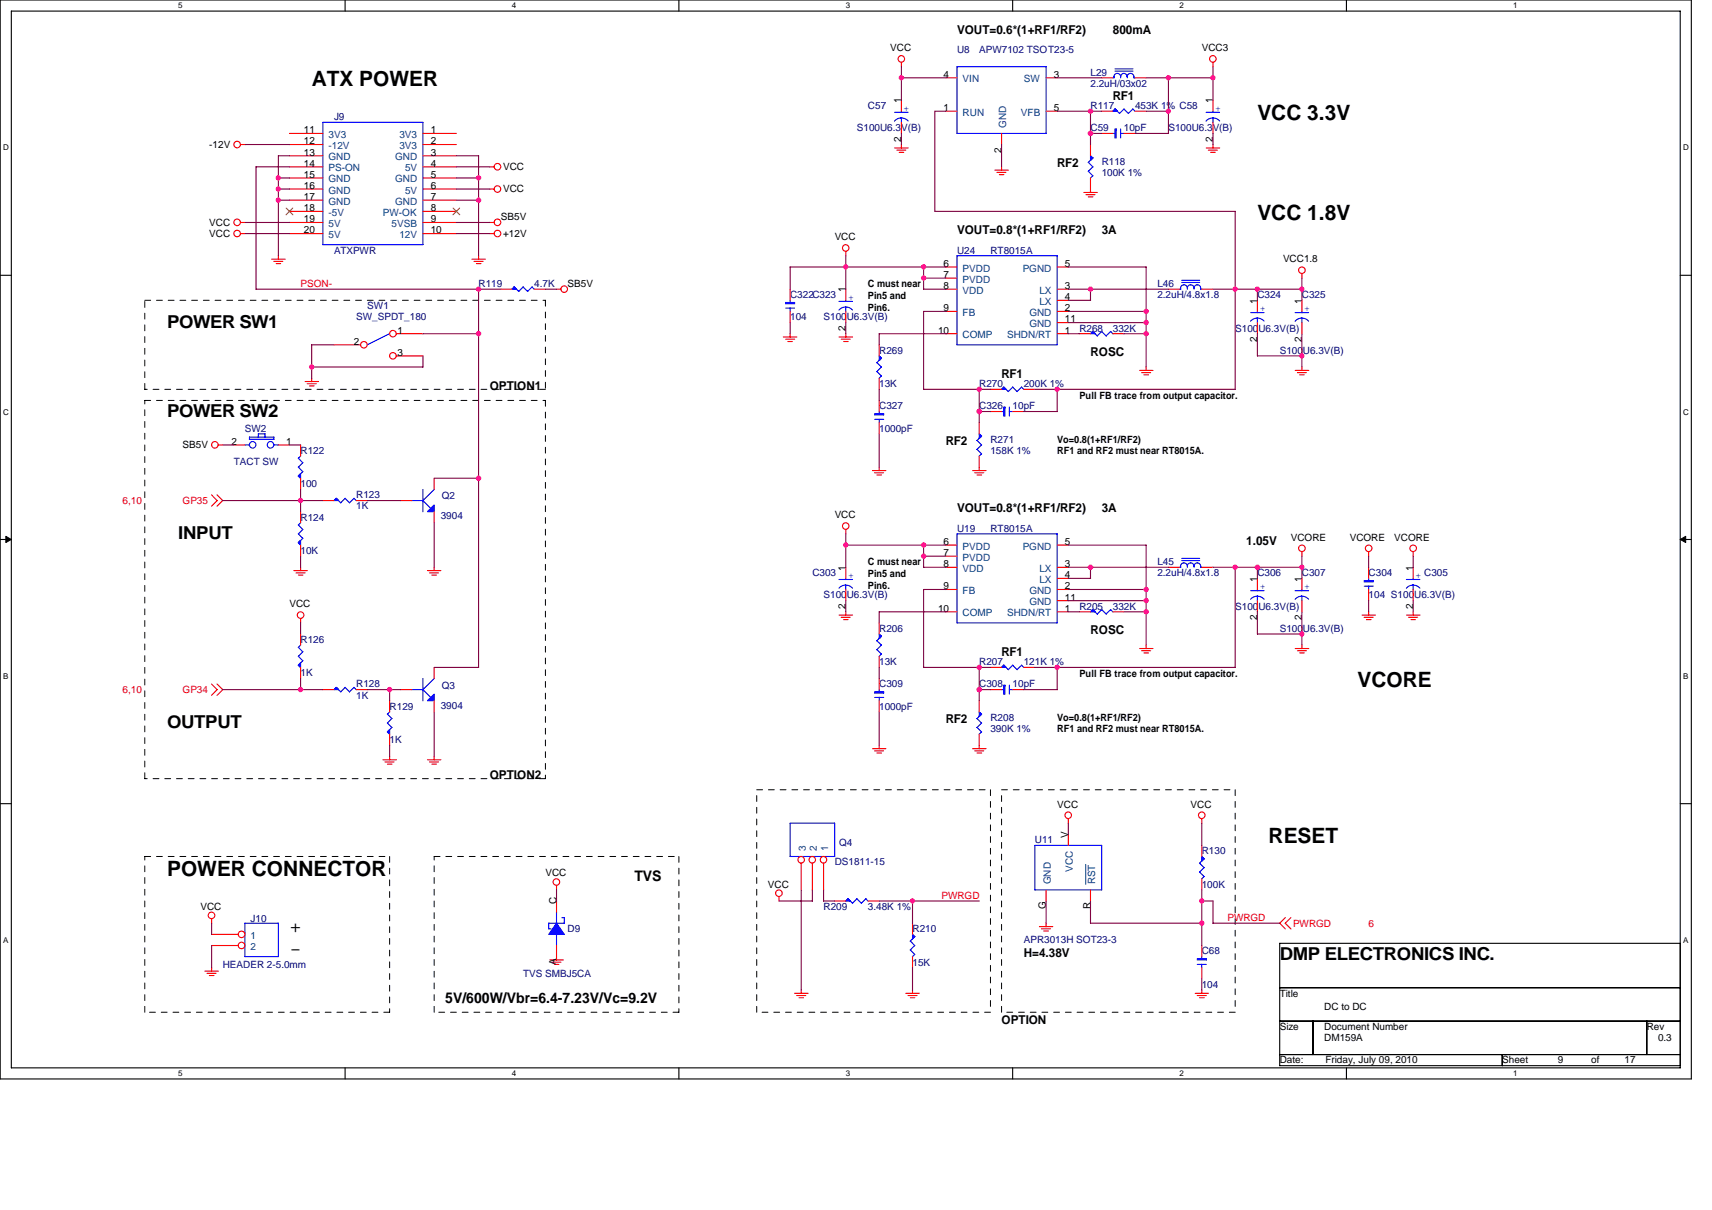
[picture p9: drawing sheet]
<svg xmlns="http://www.w3.org/2000/svg" width="297mm" height="210mm" viewBox="0 0 297 210" stroke-linecap="round" stroke-linejoin="round" font-family="sans-serif">
<path d="M0 0h293.5v187.2h-293.5zM2 1.9h289.5v183.4h-289.5z" fill="none" stroke="#000" stroke-width=".19"/>
<g fill="#fff">
<path d="M30.9 .2h.8v1.6h-.8z"/>
<path d="M30.9 185.5h.8v1.6h-.8z"/>
</g>
<path d="M59.9 0v1.9M59.9 185.3v1.9" fill="none" stroke="#000" stroke-width=".19"/>
<g fill="#fff">
<path d="M88.8 .2h.8v1.6h-.8z"/>
<path d="M88.8 185.5h.8v1.6h-.8z"/>
</g>
<path d="M117.8 0v1.9M117.8 185.3v1.9" fill="none" stroke="#000" stroke-width=".19"/>
<g fill="#fff">
<path d="M146.7 .2h.8v1.6h-.8z"/>
<path d="M146.7 185.5h.8v1.6h-.8z"/>
</g>
<path d="M175.7 0v1.9M175.7 185.3v1.9" fill="none" stroke="#000" stroke-width=".19"/>
<g fill="#fff">
<path d="M204.7 .2h.7v1.6h-.7z"/>
<path d="M204.7 185.5h.7v1.6h-.7z"/>
</g>
<path d="M233.6 0v1.9M233.6 185.3v1.9" fill="none" stroke="#000" stroke-width=".19"/>
<g fill="#fff">
<path d="M262.6 .2h.7v1.6h-.7z"/>
<path d="M262.6 185.5h.7v1.6h-.7z"/>
<path d="M.5 24.8h1v1.6h-1z"/>
<path d="M292 24.8h1v1.6h-1z"/>
<path d="M.5 70.7h1v1.5h-1z"/>
<path d="M292 70.7h1v1.5h-1z"/>
</g>
<path d="M0 47.8h2M291.5 47.8h2" fill="none" stroke="#000" stroke-width=".19"/>
<g fill="#fff">
<path d="M.5 116.5h.9v1.6h-.9z"/>
<path d="M292 116.5h.9v1.6h-.9z"/>
</g>
<path d="M0 93.6h2M291.5 93.6h2" fill="none" stroke="#000" stroke-width=".19"/>
<path d="M1 93.1l1 .5-1 .5zM291.5 93.6l1-.5v1z" fill="#000" stroke="#000" stroke-width=".17"/>
<g fill="#fff">
<path d="M.5 162.4h.9v1.5h-.9z"/>
<path d="M292 162.4h.9v1.5h-.9z"/>
</g>
<path d="M0 139.5h2M291.5 139.5h2M222 163.7h69.5v21.2h-69.5zM222 171.4h69.5M222 177.2h69.5M227.8 177.2v5.8M285.7 177.2v5.8M222 183h69.5M260.6 183v1.9" fill="none" stroke="#000" stroke-width=".19"/>
<g fill="none" stroke="#000" stroke-width=".17" stroke-dasharray="1 1 1 1 1 1 1 1">
<path d="M25.1 52.1h69.5M94.6 52.1v15.5M25.1 67.6v-15.5M25.1 69.5h69.5M94.6 67.6h-69.5M94.6 69.5v65.6M25.1 135.1v-65.6M94.6 135.1h-69.5M131.3 137.1h40.5M171.8 137.1v38.6M173.8 137.1h40.5M214.3 137.1v38.6"/>
<path d="M25.1 148.6h42.5M67.6 148.6v27.1M75.3 148.6h42.5M117.8 148.6v27.1M25.1 175.7v-27.1M67.6 175.7h-42.5M75.3 175.7v-27.1M117.8 175.7h-42.5M131.3 175.7v-38.6M171.8 175.7h-40.5M173.8 175.7v-38.6M214.3 175.7h-40.5"/>
</g>
<g fill="none" stroke="#f00" stroke-width=".19">
<path d="M156.4 10.8v.8M156.4 17.4v1.9M164.1 13.5h1.9M164.1 19.3h1.9M181.5 13.5h1.9M181.5 19.3h1.9M191.2 13.5h1.9M191.2 19.3h1.9M196.9 13.5h2M196.9 19.3h2M210.5 10.8v.8M210.5 17.4v1.9"/>
<path d="M41.7 38.6h.8M41.7 25.1h.8M50.2 29h5.8M50.2 32.8h5.8M50.2 38.6h5.8M50.2 25.1h5.8M50.2 23.2h5.8M50.2 27h5.8M50.2 30.9h5.8M50.2 34.7h5.8M50.2 36.7h5.8M73.4 29h5.8"/>
<path d="M73.4 32.8h5.8M73.4 38.6h5.8M73.4 25.1h5.8M73.4 23.2h5.8M73.4 27h5.8M73.4 30.9h5.8M73.4 34.7h5.8M73.4 36.7h5.8M85 29h.7M85 32.8h.7M85 38.6h.7M155.2 25.7h2.4"/>
<path d="M155.6 26.1h1.6M156 26.4h.8M156.4 21.2v2M156.4 25.1v.6M172.6 29.5h2.4M173 29.9h1.5M173.4 30.3h.8M173.8 23.2v1.9M173.8 29v.5M188.1 33.4h2.3M188.4 33.8h1.6M188.8 34.2h.8"/>
<path d="M189.2 25.1v1.9M189.2 30.9v2.5M191.2 23.2h1.9M195 23.2h1.9M209.3 25.7h2.3M209.7 26.1h1.5M210.1 26.4h.8M210.5 21.2v2M210.5 25.1v.6M41.7 40.5h.8M47.1 45h2.4M47.5 45.4h1.6"/>
<path d="M47.9 45.7h.8M48.3 44.4v.6M50.2 40.5h5.8M58 59.8h4.6M68.8 57.9h4.6M73.4 40.5h5.8M81.9 45h2.3M82.3 45.4h1.5M82.7 45.7h.8M83 44.4v.6M85 40.5h.7M86.9 50.2h1.9"/>
<path d="M92.7 50.2h1.9M96.5 50.2h.8M135.9 58.5h2.4M136.3 58.9h1.6M136.7 59.3h.8M137.1 50.2v1.9M137.1 54v2M137.1 57.9v.6M145.6 58.5h2.3M146 58.9h1.5M146.4 59.3h.7M146.7 43.6v.8"/>
<path d="M146.7 50.2v1.9M146.7 54v2M146.7 57.9v.6M152.5 59.8v2M164.1 50.2h1.9M164.1 57.9h1.9M164.1 46.3h1.9M164.1 54h1.9M164.1 48.3h1.9M183.4 50.2h2M183.4 57.9h2M183.4 46.3h2"/>
<path d="M183.4 54h2M183.4 52.1h2M183.4 56h2M187.3 57.9h1.9M193.1 57.9h1.9M202.7 50.2h2M208.5 50.2h2M218.2 52.1v1.9M218.2 56v1.9M225.9 47.5v.8M225.9 52.1v1.9M225.9 56v1.9"/>
<path d="M37.9 77.2h.8M40.6 77.2h1.9M48.3 77.2h1.9M52.2 77.2v1.9M52.9 66.2h2.4M53.3 66.6h1.6M53.7 67h.8M54.1 65.6v.6M68.8 61.8h4.6M152.5 65.6v2M152.5 69.5v1.9M152.5 73.3v2"/>
<path d="M169.9 73.3v2M169.9 79.1v2.6M171.8 71.4h2M171.8 67.6h2M175.7 71.4h1.9M177.6 67.6h2M197.7 64.3h2.3M198.1 64.7h1.5M198.5 65h.8M198.9 63.7v.6M224.7 64.3h2.4M225.1 64.7h1.6"/>
<path d="M225.5 65h.8M225.9 63.7v.6M36.7 85.9l1 1-1 .9M37.7 85.9l.9 1-.9 .9M51 99h2.3M51.4 99.4h1.5M51.8 99.8h.8M52.2 83v1.9M52.2 88.8v1.9M52.2 94.6v1.9M52.2 98.4v.6M56 86.9h2"/>
<path d="M61.8 86.9h1.9M69.5 86.9h2M74.2 99h2.3M74.5 99.4h1.6M74.9 99.8h.8M75.3 83v1.9M75.3 88.8v1.9M75.3 98.4v.6M146.7 91.9v.8M146.7 98.4v2M151.4 81.7h2.3M151.7 82h1.6"/>
<path d="M152.1 82.4h.8M152.5 81.1v.6M164.1 94.6h1.9M164.1 98.4h1.9M164.1 96.5h1.9M168.8 81.7h2.3M169.1 82h1.6M169.5 82.4h.8M183.4 94.6h2M183.4 98.4h2M202.7 98.4h2M208.5 98.4h2"/>
<path d="M225.9 95.7v.8M237.5 95.7v.8M237.5 98.4v2M245.2 95.7v.8M245.2 98.4v2M36.7 118.7l1 1-1 1M37.7 118.7l.9 1-.9 1M52.2 107.3v.8M52.2 110v2M52.2 115.8v2M56 119.7h2M61.8 119.7h1.9"/>
<path d="M69.5 119.7h2M75.3 115.8v2M145.6 106.7h2.3M146 107.1h1.5M146.4 107.5h.7M146.7 102.3v1.9M146.7 106.2v.6M152.5 108.1v1.9M152.5 113.9v1.9M152.5 117.8v1.9M164.1 106.2h1.9M164.1 102.3h1.9"/>
<path d="M171.8 119.7h2M171.8 115.8h2M175.7 119.7h1.9M177.6 115.8h2M183.4 106.2h2M183.4 102.3h2M183.4 100.4h2M183.4 104.2h2M187.3 106.2h1.9M193.1 106.2h1.9M197.7 112.5h2.3M198.1 112.9h1.5"/>
<path d="M198.5 113.3h.8M198.9 112v.6M218.2 100.4v1.9M218.2 104.2v2M224.7 112.5h2.4M225.1 112.9h1.6M225.5 113.3h.8M225.9 100.4v1.9M225.9 104.2v2M225.9 112v.6M236.3 106.7h2.4M236.7 107.1h1.5"/>
<path d="M237.1 107.5h.8M237.5 102.3v1.9M237.5 106.2v.6M244 106.7h2.4M244.4 107.1h1.6M244.8 107.5h.8M245.2 102.3v1.9M245.2 106.2v.6M66.4 131.8h2.4M66.8 132.2h1.6M67.2 132.6h.8M67.6 121.6v1.9"/>
<path d="M67.6 127.4v1.9M67.6 131.3v.6M74.2 131.8h2.3M74.5 132.2h1.6M74.9 132.6h.8M75.3 121.6v1.9M75.3 131.3v.6M151.4 129.9h2.3M151.7 130.3h1.6M152.1 130.7h.8M152.5 121.6v1.9M152.5 129.3v.6"/>
<path d="M168.8 129.9h2.3M169.1 130.3h1.6M169.5 130.7h.8M169.9 121.6v1.9M169.9 127.4v2.5M36.7 159.4v.8M96.6 153.6v.9M96.6 156.4v1.9M135.2 155.6v.8M139 149.8v4.6M140.9 149.8v4.6M142.9 149.8v4.6"/>
<path d="M144.8 156.4h1.9M150.6 156.4h1.9M181.5 154.4v2M185.4 142.1v.8M185.4 144.8v1.9M189.2 154.4v2M208.5 142.1v.8M208.5 146.7v1.9M208.5 152.5v1.9M223 159.2l-1 1 1 1M224 159.2l-1 1 1 1M35.6 168.5h2.3"/>
<path d="M35.9 168.9h1.6M36.3 169.3h.8M36.7 167.9v.7M36.7 162.2h4.6M36.7 164.1h4.6M95.4 166.6h2.3M95.8 167h1.5M96.2 167.4h.8M96.6 164.1v2.5M137.9 172.4h2.3M138.2 172.8h1.6M138.6 173.1h.8"/>
<path d="M139 171.8v.6M157.2 172.4h2.3M157.5 172.8h1.6M157.9 173.1h.8M158.3 160.2v2M158.3 166v1.9M158.3 171.8v.6M180.3 160.8h2.4M180.7 161.2h1.6M181.1 161.6h.8M181.5 160.2v.6M207.4 172.4h2.3"/>
<path d="M207.7 172.8h1.6M208.1 173.1h.8M208.5 164.1v1.9M208.5 167.9v2M208.5 171.8v.6"/>
<circle cx="156.4" cy="10.2" r=".57"/>
<circle cx="210.4" cy="10.2" r=".57"/>
<circle cx="41.1" cy="25.1" r=".57"/>
<circle cx="41.1" cy="38.6" r=".57"/>
<circle cx="86.3" cy="32.8" r=".57"/>
<circle cx="86.3" cy="28.9" r=".57"/>
<circle cx="86.3" cy="38.6" r=".57"/>
<circle cx="41.1" cy="40.5" r=".57"/>
<circle cx="63.1" cy="59.8" r=".57"/>
<circle cx="68.2" cy="57.9" r=".57"/>
<circle cx="86.3" cy="40.5" r=".57"/>
<circle cx="97.9" cy="50.2" r=".57"/>
<circle cx="146.7" cy="43" r=".57"/>
<circle cx="225.9" cy="46.9" r=".57"/>
<circle cx="37.3" cy="77.2" r=".57"/>
<circle cx="68.2" cy="61.8" r=".57"/>
<circle cx="146.7" cy="91.3" r=".57"/>
<circle cx="225.9" cy="95.2" r=".57"/>
<circle cx="237.5" cy="95.2" r=".57"/>
<circle cx="245.2" cy="95.2" r=".57"/>
<circle cx="52.2" cy="106.7" r=".57"/>
<circle cx="36.7" cy="158.9" r=".57"/>
<circle cx="96.5" cy="153.1" r=".57"/>
<circle cx="135.1" cy="155" r=".57"/>
<circle cx="139" cy="149.2" r=".57"/>
<circle cx="140.9" cy="149.2" r=".57"/>
<circle cx="142.9" cy="149.2" r=".57"/>
<circle cx="185.3" cy="141.5" r=".57"/>
<circle cx="208.5" cy="141.5" r=".57"/>
<circle cx="41.9" cy="164.1" r=".57"/>
<circle cx="41.9" cy="162.1" r=".57"/>
</g>
<g fill="none" stroke="#00f" stroke-width=".19">
<path d="M155.2 19.5h2.4M156.4 19.3v.2M166 11.6h15.5v11.6h-15.5zM193.5 12.3h3.1M193.5 12h3.1M193.5 18.9l.8 .8M193.5 18.9l-.4 .4M194.2 19.7l.8-.8 .8 .8M194.4 13.3v.2M195.6 13.3a.57 .57 0 0 0-.6-.6 .57 .57 0 0 0-.6 .6 .59 .59 0 0 0-.7-.5 .59 .59 0 0 0-.4 .7h-.2M195.6 13.3a.58 .58 0 0 1 .6-.6 .58 .58 0 0 1 .5 .6M195.6 13.3v.2"/>
<path d="M196.6 18.9l.4 .4M196.6 18.9l-.8 .8M196.7 13.5h.3M196.7 13.3v.2M209.3 19.5h2.3M210.5 19.3v.2M56 21.2h17.4v21.3h-17.4zM156.4 20.5v.8M157.6 21a1.55 1.55 0 0 0-1.2-.5 1.54 1.54 0 0 0-1.2 .5M188.8 29.7l.8 .8M189.2 27l.4 .4M189.6 27.4l-.8 .8 .8 .8"/>
<path d="M189.6 29l-.8 .7M189.6 30.5l-.4 .4M193.1 23.2h.4M194.4 23.2h.6M194.4 22.4v1.5M210.5 20.5v.8M211.6 21a1.55 1.55 0 0 0-1.2-.5 1.54 1.54 0 0 0-1.1 .5M67.6 57.9l-3.9 1.9M90.8 49.8l.8 .8M90.8 49.8l-.8 .8-.8-.8-.4 .4M92.7 50.2l-.4-.4-.8 .8M136.3 53.5h1.6"/>
<path d="M137.1 52.1v.4M137.1 53.4v.6M145.6 52.3h2.3M146.7 53.3a1.46 1.46 0 0 0-1.1 .5M146.7 53.3a1.54 1.54 0 0 1 1.2 .5M146.7 52.1v.2M146.7 53.3v.8M166 44.4h17.4v15.4h-17.4zM189.6 57.5l.8 .8 .8-.8 .7 .8M189.6 57.5l-.4 .4M192.7 57.5l.4 .4M192.7 57.5l-.8 .8"/>
<path d="M205 49h3.1M205 48.6h3.1M206 50v.2M207.2 50a.58 .58 0 0 0-.6-.6 .58 .58 0 0 0-.6 .6 .59 .59 0 0 0-.7-.6 .59 .59 0 0 0-.5 .8h-.1M207.2 50a.57 .57 0 0 1 .5-.6 .57 .57 0 0 1 .6 .6M207.2 50v.2M208.3 50v.2h.2M217 55.7a1.54 1.54 0 0 1 1.1-.5h.1a1.54 1.54 0 0 1 1.1 .5M217 54.3h2.3M218.2 54v.3M218.2 55.2v.8M224.7 54.3h2.4"/>
<path d="M225.9 54v.3M225.9 55.2v.8M227.1 55.7a1.55 1.55 0 0 0-1.2-.5 1.46 1.46 0 0 0-1.2 .6M42.5 77.2h.8M43.3 75.9h4.2M43.3 75.8v.4M44.8 75.3v.6M44.8 75.3h1.2v.6M47.5 77.2h.8M47.5 75.9v.4l-4.2-.1M51.7 79.5l.8 .8M52.2 79.1l-.4 .4"/>
<path d="M151.8 72.8h1.5M152.1 62.9l.8 .8M152.1 64.5l.8 .8-.4 .4M152.5 71.4v.4M152.5 72.7v.6M152.5 61.8l.4 .4-.8 .7M152.9 63.7l-.8 .8M169.5 76.4l.8 .8M169.9 75.3l.4 .4M170.3 75.7l-.8 .8M170.3 77.2l-.8 .8 .8 .8M170.3 78.8l-.4 .4"/>
<path d="M173.8 71.4h.4M174.2 67.2l.8 .8M174.2 67.2l-.4 .4M175.1 71.4h.6M175.1 70.6v1.6M175.7 67.2l.8 .8M175.7 67.2l-.8 .7M177.2 67.2l.4 .4M177.3 67.2l-.8 .7M51.7 82.6l.5 .4M51.7 81l.8 .9M51.7 94.2l.5 .4"/>
<path d="M51.7 92.6l.8 .8M51.7 91.1l.8 .8M52.2 90.7l-.4 .4M52.6 81.8l-.8 .8M52.6 80.3l-.8 .8M52.6 93.4l-.8 .8M52.6 91.9l-.8 .7M58.3 86.5l.8 .8M58.4 86.5l-.4 .4M59.9 86.5l.8 .8M59.9 86.5l-.8 .7M61.4 86.5l.4 .4"/>
<path d="M61.4 86.5l-.8 .7M71.4 86.9h2l1.4 1.3M73.4 84.9v3.9M75.3 84.9l-1.9 2M166 92.6h17.4v15.5h-17.4zM205 97.3h3.1M205 96.9h3.1M206 98.2a.59 .59 0 0 0-.7-.5 .59 .59 0 0 0-.5 .7h-.1M206 98.2a.58 .58 0 0 1 .6-.5 .58 .58 0 0 1 .6 .5M206 98.3v.2M207.2 98.2a.59 .59 0 0 1 .7-.5 .59 .59 0 0 1 .4 .8l.2-.1M207.2 98.2v.2"/>
<path d="M51.7 115.4l.5 .4M51.7 113.9l.8 .8M51.7 112.3l.8 .8M52.2 111.9l-.4 .5M52.6 114.6l-.8 .8M52.6 113.1l-.8 .8M59.9 119.3l-.8 .8-.7-.8-.4 .4M61.4 119.3l.4 .4M61.4 119.3l-.7 .8-.8-.8M71.4 119.7h2l1.4 1.4M73.4 117.8v3.8M75.3 117.8l-1.9 1.9"/>
<path d="M145.6 100.6h2.3M146.7 101.5a1.46 1.46 0 0 0-1.1 .6M146.7 101.5a1.54 1.54 0 0 1 1.2 .6M146.7 100.4v.2M146.7 101.5v.8M152.1 111.2l.8 .8-.8 .8M152.1 112.7l.8 .8-.4 .4M152.5 119.7v.4M152.5 110l.4 .4M152.9 110.4l-.8 .8M173.8 119.7h.4M174.2 115.4l.8 .8"/>
<path d="M174.2 115.4l-.4 .4M174.9 116.2l.8-.8 .8 .8M175.1 119.7h.6M175.1 118.9v1.6M177.2 115.4l.4 .4M177.3 115.4l-.8 .8M189.6 105.8l.8 .8M189.6 105.8l-.4 .4M191.2 105.8l.7 .8M191.2 105.8l-.8 .8M192.7 105.8l.4 .4M192.7 105.8l-.8 .8"/>
<path d="M217 104a1.54 1.54 0 0 1 1.1-.5h.1a1.54 1.54 0 0 1 1.1 .5M217 102.5h2.3M218.2 102.3v.2M218.2 103.5v.8M224.7 102.5h2.4M225.9 102.3v.2M225.9 103.5v.8M227.1 104a1.55 1.55 0 0 0-1.2-.5 1.46 1.46 0 0 0-1.2 .5M236.7 101.7h1.6M237.5 100.4v.4M237.5 101.7v.6M244 100.6h2.4"/>
<path d="M245.2 100.4v.2M245.2 101.5v.8M246.4 102.1a1.55 1.55 0 0 0-1.2-.6 1.46 1.46 0 0 0-1.2 .6M67.2 127l.4 .4M67.2 125.5l.8 .7M67.2 123.9l.8 .8M67.6 123.5l-.4 .4M68 126.2l-.8 .8M68 124.7l-.8 .8M151.8 121h1.5M152.5 121v.6M169.5 126.2l.8 .8"/>
<path d="M169.9 123.5l.4 .5M170.3 123.9l-.8 .8 .8 .8M170.3 125.5l-.8 .8M170.3 127l-.4 .4M96.6 158.3v1.9M97.5 159.3h.4M97.9 159.2v1M137.1 142.9h7.7v5.7h-7.7zM147.1 156l.8 .8M147.1 156l-.4 .4M148.7 156l.8 .8M148.7 156l-.8 .7"/>
<path d="M150.2 156l.4 .4M150.2 156l-.7 .7M179.6 146.7h11.6v7.7h-11.6zM208.1 149.8l.8 .8M208.1 151.3l.8 .8M208.5 148.6l.4 .4M208.9 149l-.8 .8M208.9 150.6l-.8 .8M208.9 152.1l-.4 .4M42.5 160.2h5.8v5.8h-5.8zM96.6 162.1v2M97.9 160.2h-2.7v1h.4"/>
<path d="M157.9 164.8l.8 .9M158.3 162.2l.4 .4M158.7 162.5l-.8 .8 .8 .8-.8 .8M158.7 165.6l-.4 .4M207.7 167.4h1.6M208.5 166v.4M208.5 167.3v.6"/>
<circle cx="43.8" cy="77.2" r=".57"/>
<circle cx="46.9" cy="77.2" r=".57"/>
</g>
<g fill="#00f" stroke="#00f" stroke-width=".19">
<path d="M151.8 71.8v.2h1.5v-.2z" fill-rule="evenodd"/>
<path d="M208.5 148.6l.4 .4-.4 .4 .4-.4-.4 .4z" fill-rule="evenodd"/>
<path d="M174.2 70.7v1.5h.1v-1.5z" fill-rule="evenodd"/>
<path d="M193.1 19.3l.4-.4 .3 .4-.3-.4 .3 .4z" fill-rule="evenodd"/>
<path d="M189.2 106.2l.4-.4 .4 .4-.4-.4 .4 .4z" fill-rule="evenodd"/>
<path d="M189.2 27l.4 .4-.4 .4 .4-.4-.4 .4z" fill-rule="evenodd"/>
<path d="M193.5 22.4v1.5h.2v-1.5z" fill-rule="evenodd"/>
<path d="M152.5 110l.4 .4-.4 .4 .4-.4-.4 .4z" fill-rule="evenodd"/>
<path d="M158.3 162.2l.4 .3-.4 .4 .4-.4-.4 .4z" fill-rule="evenodd"/>
<path d="M189.2 57.9l.4-.4 .4 .4-.4-.4 .4 .4z" fill-rule="evenodd"/>
<path d="M207.7 166.4v.2h1.6v-.2z" fill-rule="evenodd"/>
<path d="M74.7 121l.6-.5v1.1h-1.1z" fill-rule="evenodd"/>
<path d="M67.2 127l.4-.4v.8l-.4-.4 .4-.4z" fill-rule="evenodd"/>
<path d="M152.5 61.8l.4 .3-.4 .4 .4-.4-.4 .4z" fill-rule="evenodd"/>
<path d="M74.7 88.2l.6-.6v1.2h-1.1z" fill-rule="evenodd"/>
<path d="M51.8 82.6l.4-.4v.8l-.4-.4 .4-.4z" fill-rule="evenodd"/>
<path d="M58.3 86.5l.4 .4h-.7l.3-.4 .4 .4z" fill-rule="evenodd"/>
<path d="M96.6 160.2l1.3 2h-2.7z" fill-rule="evenodd"/>
<path d="M58 119.7l.3-.4 .4 .4-.4-.4 .4 .4z" fill-rule="evenodd"/>
<path d="M89.2 49.8l.4 .4h-.8l.4-.4 .4 .4z" fill-rule="evenodd"/>
<path d="M174.2 115.4l.3 .4h-.7l.4-.4 .3 .4z" fill-rule="evenodd"/>
<path d="M51.8 94.2l.4-.4v.8l-.4-.4 .4-.4z" fill-rule="evenodd"/>
<path d="M236.7 100.8v.2h1.5v-.2z" fill-rule="evenodd"/>
<path d="M169.9 123.5l.4 .4-.4 .4 .4-.4-.4 .4z" fill-rule="evenodd"/>
<path d="M174.2 67.2l.3 .4h-.7l.4-.4 .3 .4z" fill-rule="evenodd"/>
<path d="M147.1 156l.4 .4h-.8l.4-.4 .4 .4z" fill-rule="evenodd"/>
<path d="M169.9 75.3l.4 .4-.4 .4 .4-.4-.4 .4z" fill-rule="evenodd"/>
<path d="M136.3 52.5v.2h1.6v-.2z" fill-rule="evenodd"/>
<path d="M52.2 115v.8l-.4-.4z" fill-rule="evenodd"/>
<path d="M151.8 120.1v.2h1.5v-.2z" fill-rule="evenodd"/>
<path d="M174.2 118.9v1.6h.1v-1.6z" fill-rule="evenodd"/>
</g>
<path d="M188.4 150v3.5" fill="none" stroke="#004080" stroke-width=".17"/>
<path d="M49.7 36.1l1.1 1.2M50.8 36.1l-1.2 1.2M78.6 36.1l1.2 1.2M79.8 36.1l-1.2 1.2" fill="none" stroke="#804000" stroke-width=".17"/>
<g fill="none" stroke="#800040" stroke-width=".19">
<path d="M156.4 11.6v5.8M156.4 13.5h7.7M164.1 19.3h-1.9v17.4h52.1v30.9h-34.7M183.4 19.3h7.8M183.4 13.5h7.8M189.2 19.3v5.8M198.9 19.3h3.9M198.9 13.5h11.6M202.7 13.5l.1 9.7h-5.9M210.5 11.6v5.8M42.5 38.6h7.7M42.5 25.1h7.7"/>
<path d="M44.4 29h5.8M44.4 28.9v21.3h42.5M48.3 32.8h1.9M48.3 30.9h1.9M48.3 34.7h1.9M50.2 27h-1.9v17.4M79.2 32.8h5.8M79.2 38.6h5.8M79.2 29h5.8M79.2 30.9h3.9M79.2 34.7h3.9M79.2 27h3.9"/>
<path d="M83 27v17.4M156.4 23.2v1.9M173.8 25.1v3.9M189.2 23.2h2M210.5 23.2v1.9M42.5 40.5h7.7M54.1 59.8h3.9M54.1 59.8v5.9M73.4 57.9h9.7M79.2 40.5h5.8M83 50.2v65.6M94.6 50.2h2"/>
<path d="M137.1 46.3h27M137.1 46.3v3.9M137.1 56v1.9M146.7 44.4v5.8M146.7 56v1.9M160.2 46.3v3.9h3.9M160.2 48.3h3.9M164.1 57.9h-11.6v2M164.1 54h-3.9v13.6h11.7M185.4 50.2h17.4M185.4 57.9h1.9M185.4 46.3h13.5v17.4"/>
<path d="M185.4 56h13.5M185.4 54h13.5M185.4 52.1h3.8M189.2 50.2v1.9M195 57.9h3.9M210.5 50.2h15.4M218.2 50.2v1.9M218.2 57.9v3.9h7.7M225.9 48.3v3.8M225.9 57.9v5.8M38.6 77.2h2M50.2 77.2h2"/>
<path d="M54.1 63.7h19.3M73.4 61.8v1.9M152.5 67.6v1.9M152.5 75.3v5.8M169.9 67.6v5.8M169.9 71.4h2M177.6 71.4h5.8M183.4 67.6v3.8M38.6 86.9h17.4M52.2 84.9v3.9M52.2 96.5v2M63.7 86.9h5.9"/>
<path d="M75.3 83h7.8M75.3 90.7v7.8M146.7 94.6h17.4M146.7 92.6v5.9M160.2 94.6v3.8h3.9M160.2 96.5h3.9M185.4 98.4h17.4M185.4 94.6h13.5v17.4M189.2 98.4v2h-3.8M210.5 98.4h15.4M214.3 98.4v17.4M218.2 98.4v2"/>
<path d="M225.9 96.5v3.9M237.5 96.5v2M245.2 96.5v2M38.6 119.7h17.4M52.2 108.1v1.9M52.2 117.8v1.9M63.7 119.7h5.9M67.6 119.7v1.9M75.3 115.8h7.8M146.7 104.2v2M152.5 115.8v2M160.2 115.8h11.7"/>
<path d="M164.1 106.2h-11.6v1.9M164.1 102.3h-3.9v13.5M169.9 119.7h2M169.9 115.8v5.8M177.6 119.7h5.8M179.6 115.8h34.7M183.4 115.8v3.9M185.4 104.2h13.5M185.4 102.3h13.5M185.4 106.2h1.9M195 106.2h3.9M218.2 106.2v3.8h7.7"/>
<path d="M225.9 106.2v5.8M237.5 104.2v2M245.2 104.2v2M67.6 129.3v2M75.3 123.5v7.8M152.5 123.5v5.8M96.6 154.4v2M135.2 156.4h5.8M139 154.4v17.4M140.9 154.4v2M142.9 154.4v2h1.9M152.5 156.4h17.4"/>
<path d="M158.3 156.4v3.8M181.5 156.4v3.8M185.4 142.9v1.9M189.2 156.4v3.8h19.3M208.5 156.4h2v3.8h11.6M208.5 142.9v3.8M208.5 154.4v9.7M36.7 160.2v2M36.7 164.1v3.9M158.3 167.9v3.9M208.5 169.9v1.9"/>
</g>
<g fill="#f0f" stroke="#f0f" stroke-width=".19">
<circle cx="202.7" cy="19.3" r=".38"/>
<circle cx="189.2" cy="19.3" r=".38"/>
<circle cx="189.2" cy="23.1" r=".38"/>
<circle cx="202.7" cy="13.5" r=".38"/>
<circle cx="210.4" cy="13.5" r=".38"/>
<circle cx="208.5" cy="156.3" r=".38"/>
<circle cx="83" cy="50.2" r=".38"/>
<circle cx="83" cy="83" r=".38"/>
<circle cx="52.1" cy="86.9" r=".38"/>
<circle cx="52.1" cy="119.7" r=".38"/>
<circle cx="83" cy="57.9" r=".38"/>
<circle cx="67.6" cy="119.7" r=".38"/>
<circle cx="48.3" cy="32.8" r=".38"/>
<circle cx="54.1" cy="63.7" r=".38"/>
<circle cx="83" cy="30.9" r=".38"/>
<circle cx="48.3" cy="34.7" r=".38"/>
<circle cx="48.3" cy="30.9" r=".38"/>
<circle cx="83" cy="34.7" r=".38"/>
<circle cx="156.4" cy="13.5" r=".38"/>
<circle cx="208.5" cy="160.2" r=".38"/>
<circle cx="158.3" cy="156.3" r=".38"/>
<circle cx="189.2" cy="98.4" r=".38"/>
<circle cx="198.9" cy="104.2" r=".38"/>
<circle cx="183.4" cy="115.8" r=".38"/>
<circle cx="225.9" cy="98.4" r=".38"/>
<circle cx="169.9" cy="119.7" r=".38"/>
<circle cx="146.7" cy="94.6" r=".38"/>
<circle cx="198.9" cy="106.2" r=".38"/>
<circle cx="169.9" cy="115.8" r=".38"/>
<circle cx="160.3" cy="94.6" r=".38"/>
<circle cx="160.3" cy="96.5" r=".38"/>
<circle cx="198.9" cy="102.3" r=".38"/>
<circle cx="218.2" cy="98.4" r=".38"/>
<circle cx="225.9" cy="110" r=".38"/>
<circle cx="214.3" cy="98.4" r=".37"/>
<circle cx="189.2" cy="50.2" r=".38"/>
<circle cx="198.9" cy="56" r=".38"/>
<circle cx="183.4" cy="67.6" r=".38"/>
<circle cx="225.9" cy="50.2" r=".38"/>
<circle cx="169.9" cy="71.4" r=".38"/>
<circle cx="198.9" cy="57.9" r=".38"/>
<circle cx="169.9" cy="67.6" r=".38"/>
<circle cx="160.3" cy="46.3" r=".38"/>
<circle cx="160.3" cy="48.2" r=".38"/>
<circle cx="198.9" cy="54" r=".38"/>
<circle cx="225.9" cy="61.8" r=".38"/>
<circle cx="146.7" cy="46.3" r=".38"/>
<circle cx="214.3" cy="50.2" r=".37"/>
<circle cx="218.2" cy="50.2" r=".38"/>
</g>
<g font-size="3.7">
<text x="54.1" y="15">ATX POWER</text>
<text x="218.2" y="20.8">VCC 3.3V</text>
<text x="218.2" y="38.1">VCC 1.8V</text>
<text x="235.5" y="119.2">VCORE</text>
<text x="220.1" y="146.2">RESET</text>
<text x="29" y="152">POWER CONNECTOR</text>
</g>
<g font-size="3.5">
<text x="50.2" y="161.8">+</text>
<text x="50.2" y="165.7">-</text>
</g>
<g font-size="3.1">
<text x="29" y="56.9">POWER SW1</text>
<text x="29" y="72.3">POWER SW2</text>
<text x="30.9" y="93.6">INPUT</text>
<text x="29" y="126.4">OUTPUT</text>
<text x="222" y="166.6">DMP ELECTRONICS INC.</text>
</g>
<g font-size="2.5">
<text x="110.1" y="152.9">TVS</text>
<text x="77.3" y="174.1">5V/600W/Vbr=6.4-7.23V/Vc=9.2V</text>
</g>
<g font-size="2.1">
<text x="166" y="5.8">VOUT=0.6*(1+RF1/RF2)</text>
<text x="193.1" y="5.8">800mA</text>
<text x="193.1" y="17.4">RF1</text>
<text x="183.4" y="29">RF2</text>
<text x="166" y="40.6">VOUT=0.8*(1+RF1/RF2)</text>
<text x="191.2" y="40.6">3A</text>
<text x="173.8" y="65.7">RF1</text>
<text x="189.2" y="61.8">ROSC</text>
<text x="85" y="67.6">OPTION1</text>
<text x="164.1" y="77.3">RF2</text>
<text x="166" y="88.8">VOUT=0.8*(1+RF1/RF2)</text>
<text x="191.2" y="88.8">3A</text>
<text x="216.2" y="94.6">1.05V</text>
<text x="173.8" y="113.9">RF1</text>
<text x="189.2" y="110.1">ROSC</text>
<text x="164.1" y="125.5">RF2</text>
<text x="85" y="135.2">OPTION2</text>
<text x="177.6" y="166.1">H=4.38V</text>
<text x="173.8" y="177.6">OPTION</text>
</g>
<g font-size="1.7">
<text x="154.5" y="8.9">VCC</text>
<text x="208.5" y="8.9">VCC3</text>
<text x="156.4" y="17.9" transform="rotate(-90 156.4 17.9)">1</text>
<text x="163.7" y="13.5">4</text>
<text x="182.9" y="13.5">3</text>
<text x="210.4" y="17.9" transform="rotate(-90 210.4 17.9)">1</text>
<text x="52.7" y="23.1">11</text>
<text x="74.7" y="23.1">1</text>
<text x="163.7" y="19.3">1</text>
<text x="182.9" y="19.3">5</text>
<text x="36.3" y="25.7">-12V</text>
<text x="52.7" y="25.1">12</text>
<text x="52.7" y="27">13</text>
<text x="52.7" y="28.9">14</text>
<text x="74.7" y="25.1">2</text>
<text x="74.7" y="27">3</text>
<text x="74.7" y="28.9">4</text>
<text x="87.3" y="29.5">VCC</text>
<text x="156.4" y="24.6" transform="rotate(-90 156.4 24.6)">2</text>
<text x="173.8" y="26.5" transform="rotate(-90 173.8 26.5)">2</text>
<text x="210.4" y="24.6" transform="rotate(-90 210.4 24.6)">2</text>
<text x="52.7" y="30.9">15</text>
<text x="52.7" y="32.8">16</text>
<text x="52.7" y="34.7">17</text>
<text x="74.7" y="30.9">5</text>
<text x="74.7" y="32.8">6</text>
<text x="74.7" y="34.7">7</text>
<text x="87.3" y="33.4">VCC</text>
<text x="36.3" y="41.1">VCC</text>
<text x="36.3" y="39.2">VCC</text>
<text x="52.7" y="36.7">18</text>
<text x="52.7" y="38.6">19</text>
<text x="52.7" y="40.5">20</text>
<text x="74.7" y="36.7">8</text>
<text x="74.7" y="38.6">9</text>
<text x="74.7" y="40.5">10</text>
<text x="86.9" y="38.2">SB5V</text>
<text x="87.3" y="41.1">+12V</text>
<text x="144.8" y="41.7">VCC</text>
<text x="163.7" y="46.3">6</text>
<text x="184.8" y="46.3">5</text>
<text x="222.6" y="45.6">VCC1.8</text>
<text x="98.5" y="49.8">SB5V</text>
<text x="146.7" y="50.8" transform="rotate(-90 146.7 50.8)">1</text>
<text x="150.6" y="49.9">C must near</text>
<text x="150.6" y="51.9">Pin5 and</text>
<text x="163.7" y="50.2">8</text>
<text x="163.7" y="48.2">7</text>
<text x="184.8" y="50.2">3</text>
<text x="184.8" y="52.1">4</text>
<text x="218.1" y="52.7" transform="rotate(-90 218.1 52.7)">1</text>
<text x="225.9" y="52.7" transform="rotate(-90 225.9 52.7)">1</text>
<text x="61.4" y="59.8">2</text>
<text x="69" y="57.9">1</text>
<text x="146.7" y="57.4" transform="rotate(-90 146.7 57.4)">2</text>
<text x="150.6" y="54">Pin6.</text>
<text x="162.7" y="57.9">10</text>
<text x="163.7" y="54">9</text>
<text x="184.8" y="57.9">1</text>
<text x="184.8" y="54">2</text>
<text x="184.8" y="56">11</text>
<text x="218.1" y="59.4" transform="rotate(-90 218.1 59.4)">2</text>
<text x="225.9" y="59.4" transform="rotate(-90 225.9 59.4)">2</text>
<text x="69" y="61.7">3</text>
<text x="187.3" y="69.2">Pull FB trace from output capacitor.</text>
<text x="31.7" y="77.8">SB5V</text>
<text x="40.2" y="77.2">2</text>
<text x="49.7" y="77.2">1</text>
<text x="183.4" y="76.9">Vo=0.8(1+RF1/RF2)</text>
<text x="183.4" y="78.8">RF1 and RF2 must near RT8015A.</text>
<text x="144.8" y="90">VCC</text>
<text x="163.7" y="94.6">6</text>
<text x="184.8" y="94.6">5</text>
<text x="224" y="93.8">VCORE</text>
<text x="234.2" y="93.8">VCORE</text>
<text x="241.9" y="93.8">VCORE</text>
<text x="146.7" y="99" transform="rotate(-90 146.7 99)">1</text>
<text x="150.6" y="98.1">C must near</text>
<text x="150.6" y="100.2">Pin5 and</text>
<text x="163.7" y="98.4">8</text>
<text x="163.7" y="96.5">7</text>
<text x="184.8" y="98.4">3</text>
<text x="184.8" y="100.4">4</text>
<text x="218.1" y="100.9" transform="rotate(-90 218.1 100.9)">1</text>
<text x="225.9" y="100.9" transform="rotate(-90 225.9 100.9)">1</text>
<text x="245.2" y="99" transform="rotate(-90 245.2 99)">1</text>
<text x="50.2" y="105.4">VCC</text>
<text x="146.7" y="105.7" transform="rotate(-90 146.7 105.7)">2</text>
<text x="150.6" y="102.3">Pin6.</text>
<text x="162.7" y="106.2">10</text>
<text x="163.7" y="102.3">9</text>
<text x="184.8" y="106.2">1</text>
<text x="184.8" y="102.3">2</text>
<text x="184.8" y="104.2">11</text>
<text x="218.1" y="107.6" transform="rotate(-90 218.1 107.6)">2</text>
<text x="225.9" y="107.6" transform="rotate(-90 225.9 107.6)">2</text>
<text x="245.2" y="105.7" transform="rotate(-90 245.2 105.7)">2</text>
<text x="187.3" y="117.4">Pull FB trace from output capacitor.</text>
<text x="183.4" y="125.2">Vo=0.8(1+RF1/RF2)</text>
<text x="183.4" y="127.1">RF1 and RF2 must near RT8015A.</text>
<text x="183.4" y="140.1">VCC</text>
<text x="206.6" y="140.1">VCC</text>
<text x="185.3" y="145.4" transform="rotate(-90 185.3 145.4)">V</text>
<text x="94.6" y="152.1">VCC</text>
<text x="133.2" y="154.1">VCC</text>
<text x="34.8" y="157.9">VCC</text>
<text x="96.5" y="156.9" transform="rotate(-90 96.5 156.9)">C</text>
<text x="181.5" y="157.8" transform="rotate(-90 181.5 157.8)">G</text>
<text x="189.2" y="157.8" transform="rotate(-90 189.2 157.8)">R</text>
<text x="96.5" y="167.4" transform="rotate(-90 96.5 167.4)">A</text>
<text x="222" y="173">Title</text>
<text x="222" y="178.8">Size</text>
<text x="229.8" y="175.3">DC to DC</text>
<text x="229.8" y="178.8">Document Number</text>
<text x="285.7" y="178.8">Rev</text>
<text x="222" y="184.6">Date:</text>
<text x="229.8" y="180.7">DM159A</text>
<text x="230" y="184.6">Friday, July 09, 2010</text>
<text x="260.6" y="184.6">Sheet</text>
<text x="270.3" y="184.6">9</text>
<text x="276.1" y="184.6">of</text>
<text x="281.9" y="184.6">17</text>
<text x="287.7" y="180.7">0.3</text>
</g>
<g font-size="1.7" fill="#000080">
<text x="166" y="9.3">U8</text>
<text x="169.9" y="9.3">APW7102 TSOT23-5</text>
<text x="189.2" y="13.1">L29</text>
<text x="189.2" y="15">2.2uH/03x02</text>
<text x="58" y="20.8">J9</text>
<text x="148.7" y="22.8">S100U6.3V(B)</text>
<text x="150.6" y="18.9">C57</text>
<text x="189.2" y="18.9">R117</text>
<text x="189.2" y="22.8">C59</text>
<text x="195" y="22.8">10pF</text>
<text x="196.9" y="18.9">453K 1% C58</text>
<text x="202.7" y="22.8">S100U6.3V(B)</text>
<text x="191.2" y="28.6">R118</text>
<text x="191.2" y="30.5">100K 1%</text>
<text x="58" y="44">ATXPWR</text>
<text x="166" y="44">U24</text>
<text x="171.8" y="44">RT8015A</text>
<text x="63.7" y="53.7">SW1</text>
<text x="83" y="49.8">R119</text>
<text x="92.7" y="49.8">4.7K</text>
<text x="137.1" y="51.7">C322C323</text>
<text x="200.8" y="49.8">L46</text>
<text x="200.8" y="51.7">2.2uH/4.8x1.8</text>
<text x="218.2" y="51.7">C324</text>
<text x="225.9" y="51.7">C325</text>
<text x="61.8" y="55.6">SW_SPDT_180</text>
<text x="137.1" y="55.6">104</text>
<text x="142.9" y="55.6">S100U6.3V(B)</text>
<text x="187.3" y="57.5">R268</text>
<text x="193.1" y="57.5">332K</text>
<text x="214.3" y="57.5">S100U6.3V(B)</text>
<text x="152.5" y="61.4">R269</text>
<text x="222" y="61.4">S100U6.3V(B)</text>
<text x="152.5" y="71">C327</text>
<text x="152.5" y="67.2">13K</text>
<text x="169.9" y="71">C326</text>
<text x="169.9" y="67.2">R270</text>
<text x="175.7" y="71">10pF</text>
<text x="177.6" y="67.2">200K 1%</text>
<text x="42.5" y="74.9">SW2</text>
<text x="152.5" y="74.9">1000pF</text>
<text x="171.8" y="76.8">R271</text>
<text x="40.6" y="80.7">TACT SW</text>
<text x="52.2" y="78.8">R122</text>
<text x="171.8" y="78.8">158K 1%</text>
<text x="52.2" y="84.5">100</text>
<text x="61.8" y="86.5">R123</text>
<text x="61.8" y="88.4">1K</text>
<text x="76.7" y="86.7">Q2</text>
<text x="52.2" y="90.3">R124</text>
<text x="76.5" y="90.1">3904</text>
<text x="166" y="92.3">U19</text>
<text x="171.8" y="92.3">RT8015A</text>
<text x="52.2" y="96.1">10K</text>
<text x="140.9" y="100">C303</text>
<text x="200.8" y="98.1">L45</text>
<text x="200.8" y="100">2.2uH/4.8x1.8</text>
<text x="218.2" y="100">C306</text>
<text x="225.9" y="100">C307</text>
<text x="237.5" y="100">C304</text>
<text x="247.1" y="100">C305</text>
<text x="142.9" y="103.8">S100U6.3V(B)</text>
<text x="187.3" y="105.8">R205</text>
<text x="193.1" y="105.8">332K</text>
<text x="214.3" y="105.8">S100U6.3V(B)</text>
<text x="237.5" y="103.8">104 S100U6.3V(B)</text>
<text x="52.2" y="111.6">R126</text>
<text x="152.5" y="109.6">R206</text>
<text x="222" y="109.6">S100U6.3V(B)</text>
<text x="52.2" y="117.4">1K</text>
<text x="61.8" y="119.3">R128</text>
<text x="76.7" y="119.5">Q3</text>
<text x="152.5" y="115.4">13K</text>
<text x="152.5" y="119.3">C309</text>
<text x="169.9" y="115.4">R207</text>
<text x="169.9" y="119.3">C308</text>
<text x="175.7" y="119.3">10pF</text>
<text x="177.6" y="115.4">121K 1%</text>
<text x="61.8" y="121.2">1K</text>
<text x="67.6" y="123.1">R129</text>
<text x="76.5" y="123">3904</text>
<text x="152.5" y="123.1">1000pF</text>
<text x="171.8" y="125.1">R208</text>
<text x="67.6" y="128.9">1K</text>
<text x="171.8" y="127">390K 1%</text>
<text x="145.6" y="146.9">Q4</text>
<text x="179.6" y="146.3">U11</text>
<text x="208.5" y="148.3">R130</text>
<text x="144.8" y="150.2">DS1811-15</text>
<text x="208.5" y="154.1">100K</text>
<text x="43.5" y="160">J10</text>
<text x="98.5" y="161.8">D9</text>
<text x="142.9" y="157.9">R209</text>
<text x="150.6" y="157.9">3.48K 1%</text>
<text x="158.3" y="161.8">R210</text>
<text x="38.6" y="167.9">HEADER 2-5.0mm</text>
<text x="158.3" y="167.6">15K</text>
<text x="177.6" y="163.7">APR3013H SOT23-3</text>
<text x="208.5" y="165.6">C68</text>
<text x="90.8" y="169.5">TVS SMBJ5CA</text>
<text x="208.5" y="171.4">104</text>
</g>
<g font-size="1.7" fill="#004080">
<text x="167" y="14.3">VIN</text>
<text x="177.6" y="14.3">SW</text>
<text x="57" y="23.9">3V3</text>
<text x="69.3" y="23.9">3V3</text>
<text x="167" y="20.1">RUN</text>
<text x="174.6" y="22.2" transform="rotate(-90 174.6 22.2)">GND</text>
<text x="177.1" y="20.1">VFB</text>
<text x="57" y="25.9">-12V</text>
<text x="57" y="27.8">GND</text>
<text x="57" y="29.7">PS-ON</text>
<text x="68.6" y="27.8">GND</text>
<text x="69.3" y="25.9">3V3</text>
<text x="70.3" y="29.7">5V</text>
<text x="57" y="31.7">GND</text>
<text x="57" y="33.6">GND</text>
<text x="57" y="35.5">GND</text>
<text x="68.6" y="31.7">GND</text>
<text x="68.6" y="35.5">GND</text>
<text x="70.3" y="33.6">5V</text>
<text x="57" y="37.5">-5V</text>
<text x="57" y="39.4">5V</text>
<text x="57" y="41.3">5V</text>
<text x="66.4" y="37.5">PW-OK</text>
<text x="67.9" y="39.4">5VSB</text>
<text x="69.3" y="41.3">12V</text>
<text x="167" y="47.1">PVDD</text>
<text x="177.4" y="47.1">PGND</text>
<text x="167" y="51">VDD</text>
<text x="167" y="49">PVDD</text>
<text x="180.3" y="51">LX</text>
<text x="180.3" y="52.9">LX</text>
<text x="167" y="58.7">COMP</text>
<text x="167" y="54.8">FB</text>
<text x="174.7" y="58.7">SHDN/RT</text>
<text x="178.6" y="54.8">GND</text>
<text x="178.6" y="56.8">GND</text>
<text x="167" y="95.4">PVDD</text>
<text x="177.4" y="95.4">PGND</text>
<text x="167" y="99.2">VDD</text>
<text x="167" y="97.3">PVDD</text>
<text x="180.3" y="99.2">LX</text>
<text x="180.3" y="101.2">LX</text>
<text x="167" y="107">COMP</text>
<text x="167" y="103.1">FB</text>
<text x="174.7" y="107">SHDN/RT</text>
<text x="178.6" y="103.1">GND</text>
<text x="178.6" y="105">GND</text>
<text x="139.8" y="147.7" transform="rotate(-90 139.8 147.7)">3</text>
<text x="141.7" y="147.7" transform="rotate(-90 141.7 147.7)">2</text>
<text x="143.7" y="147.7" transform="rotate(-90 143.7 147.7)">1</text>
<text x="182.3" y="153.5" transform="rotate(-90 182.3 153.5)">GND</text>
<text x="186.2" y="151.3" transform="rotate(-90 186.2 151.3)">VCC</text>
<text x="190" y="153.5" transform="rotate(-90 190 153.5)">RST</text>
<text x="43.5" y="162.9">1</text>
<text x="43.5" y="164.9">2</text>
</g>
<g font-size="1.7" fill="#00f">
<text x="156.8" y="18.3" transform="rotate(90 156.8 18.3)">+</text>
<text x="210.9" y="18.3" transform="rotate(90 210.9 18.3)">+</text>
<text x="147.2" y="51.2" transform="rotate(90 147.2 51.2)">+</text>
<text x="218.6" y="53.1" transform="rotate(90 218.6 53.1)">+</text>
<text x="226.3" y="53.1" transform="rotate(90 226.3 53.1)">+</text>
<text x="147.2" y="99.4" transform="rotate(90 147.2 99.4)">+</text>
<text x="218.6" y="101.3" transform="rotate(90 218.6 101.3)">+</text>
<text x="226.3" y="101.3" transform="rotate(90 226.3 101.3)">+</text>
<text x="245.6" y="99.4" transform="rotate(90 245.6 99.4)">+</text>
</g>
<g font-size="1.7" fill="#f00">
<text x="52.2" y="49.8">PSON-</text>
<text x="21.3" y="87.4">6,10</text>
<text x="31.7" y="87.4">GP35</text>
<text x="21.3" y="120.3">6,10</text>
<text x="31.7" y="120.3">GP34</text>
<text x="163.3" y="156">PWRGD</text>
<text x="213" y="159.8">PWRGD</text>
<text x="224.3" y="160.8">PWRGD</text>
<text x="237.5" y="160.8">6</text>
</g>
<g font-size="1.4">
<text x="30.9" y="1.5">5</text>
<text x="88.8" y="1.5">4</text>
<text x="146.7" y="1.5">3</text>
<text x="204.7" y="1.5">2</text>
<text x="262.6" y="1.5">1</text>
<text x=".5" y="26.1">D</text>
<text x="292" y="26.1">D</text>
<text x=".5" y="71.9">C</text>
<text x="292" y="71.9">C</text>
<text x=".5" y="117.8">B</text>
<text x="292" y="117.8">B</text>
<text x=".5" y="163.6">A</text>
<text x="292" y="163.6">A</text>
<text x="30.9" y="186.8">5</text>
<text x="88.8" y="186.8">4</text>
<text x="146.7" y="186.8">3</text>
<text x="204.7" y="186.8">2</text>
<text x="262.6" y="186.8">1</text>
</g>
</svg>
